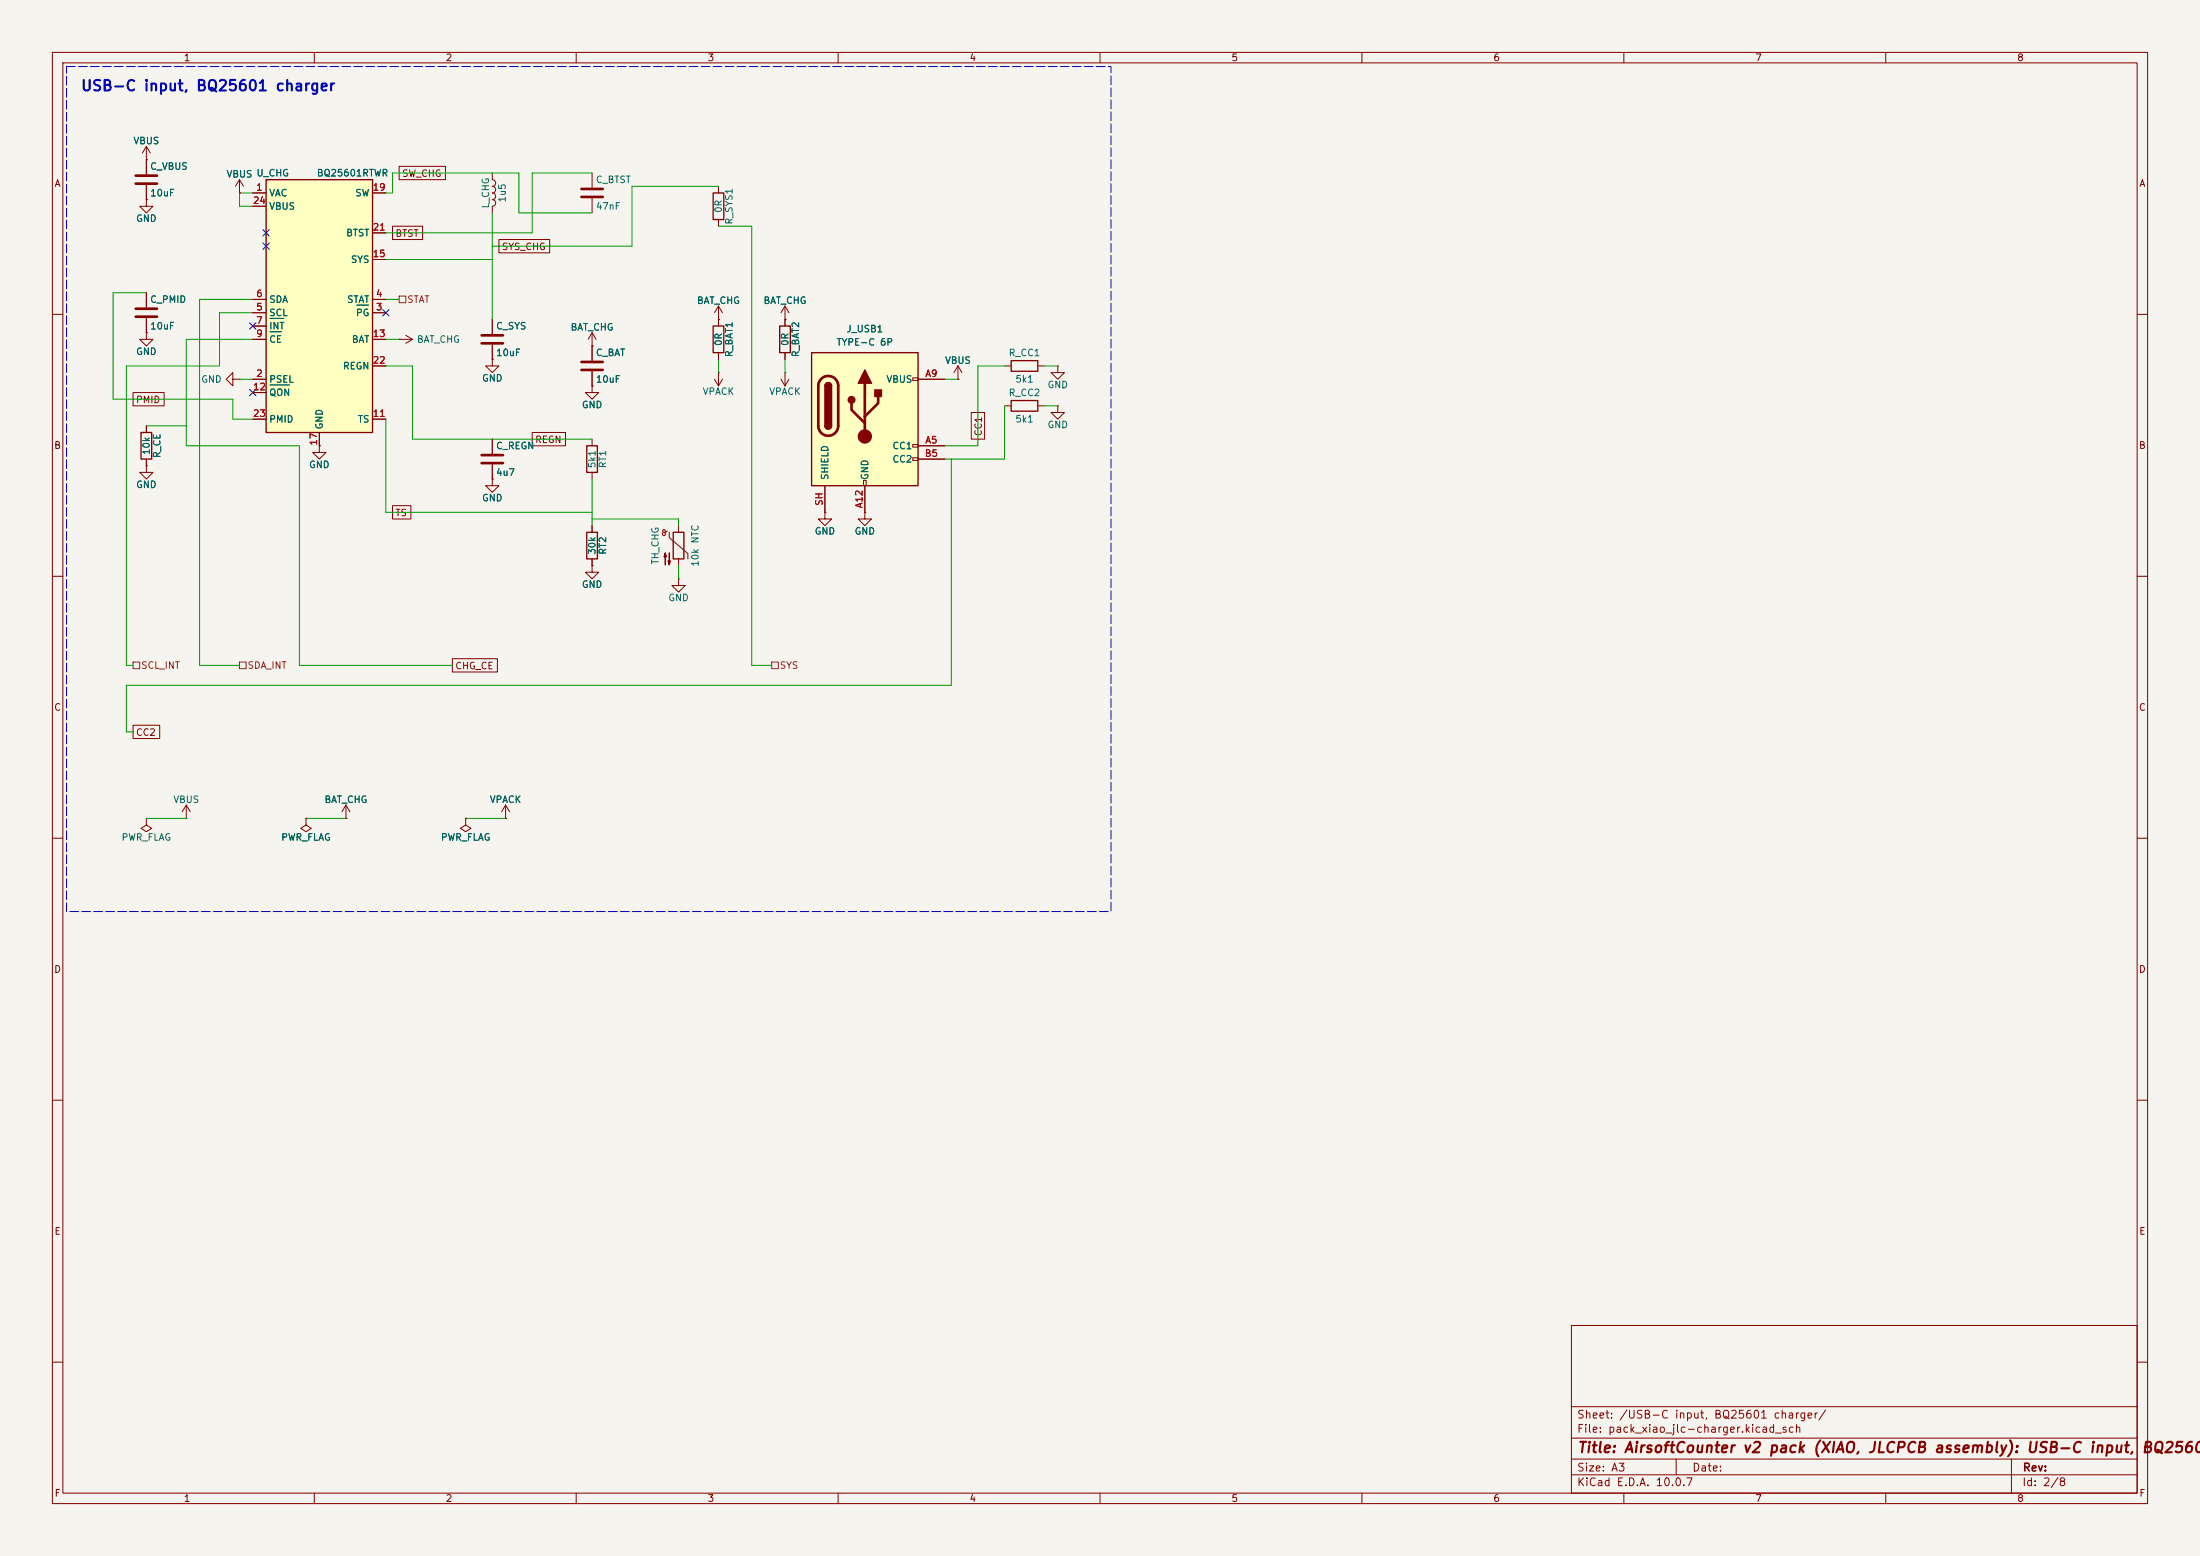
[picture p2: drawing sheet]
<svg xmlns="http://www.w3.org/2000/svg" width="420mm" height="297mm" viewBox="0 0 420 297" stroke-linecap="round" stroke-linejoin="round" font-family="sans-serif">
<path d="M0 0h420v297h-420z" fill="#f5f4ef" stroke="#f5f4ef" stroke-width=".19"/>
<g fill="none" stroke="#840000" stroke-width=".19">
<path d="M10 10h400v277h-400zM12 12h396v273h-396zM60 10v2M110 10v2M160 10v2M210 10v2M260 10v2M310 10v2M360 10v2M10 60h2M201.9 69.9v1.2h1.3l-1.3 1.3-1.2-1.3h1.2M201.9 69.9h.1"/>
<path d="M408 60h2M10 110h2M408 110h2M10 160h2M408 160h2M10 210h2M408 210h2M300 253h108v32h-108zM10 260h2M300 278.5h108M300 274.5h108M300 268.5h108"/>
<path d="M320 278.5v3M384 278.5v6.5M408 260h2M60 285v2M110 285v2M160 285v2M210 285v2M260 285v2M300 281.5h108M310 285v2M360 285v2"/>
</g>
<path d="M50.8 34.3h20.3v48.3h-20.3z" fill="#ffffc2"/>
<path d="M50.8 34.3h20.3v48.3h-20.3zM136.1 36.8h2.1v5.1h-2.1zM136.1 62.2h2.1v5.1h-2.1zM148.8 62.2h2.1v5.1h-2.1zM193 76.5h5.1v2h-5.1zM193 68.8h5.1v2.1h-5.1zM26.9 82.6h2.1v5h-2.1zM112 85.1h2v5.1h-2zM112 101.6h2v5.1h-2zM128.5 101.6h2.1v5.1h-2.1z" fill="none" stroke="#840000" stroke-width=".25"/>
<g fill="none" stroke="#840000" stroke-width=".19">
<path d="M48.3 36.8h2.5M48.3 39.4h2.5M71.1 36.8h2.6M94 33v1.3a.64 .64 0 0 1 .6 .6 .64 .64 0 0 1-.6 .7 .64 .64 0 0 1 .6 .6 .64 .64 0 0 1-.6 .6 .64 .64 0 0 1 .6 .7 .64 .64 0 0 1-.6 .6M94 38.1a.64 .64 0 0 1 .6 .6 .64 .64 0 0 1-.6 .7v1.2M113 33v2.8M113 37.8v2.8M137.2 35.6v1.2M48.3 59.7h2.5M48.3 57.2h2.5M71.1 59.7h2.6M71.1 57.2h2.6"/>
<path d="M71.1 49.5h2.6M71.1 44.5h2.6M137.2 41.9v1.3M137.2 58.4v3.8M137.2 58.4l-.8 1.3M137.2 58.4l.7 1.3M149.9 58.4v3.8M149.9 58.4l-.8 1.3M149.9 58.4l.7 1.3M48.3 72.4h2.5M48.3 62.2h2.5M48.3 64.8h2.5"/>
<path d="M48.3 74.9h2.5M71.1 64.8h2.6M71.1 69.9h2.6M94 68.6v1.3h1.2l-1.2 1.2-1.3-1.2h1.3M94 68.6h.1M94 61v2.8M94 65.8v2.8M113 66h.1M113 73.7v1.2h1.3l-1.3 1.3-1.2-1.3h1.2M113 73.7h.1M113 63.5l-.7 1.3M113 63.5l.8 1.3"/>
<path d="M113 63.5v5.3M113 70.9v2.8M136.4 72.4l.8 1.3M137.2 61h.1M137.2 71.1h.1M137.2 67.3v1.3M137.2 71.1v2.6M137.9 72.4l-.7 1.3M149.1 72.4l.8 1.3M149.9 71.1h.1M149.9 61h.1M149.9 67.3v1.3"/>
<path d="M149.9 71.1v2.6M150.6 72.4l-.7 1.3M182.9 72.4h.1M182.9 69.9l-.8 1.2M182.9 69.9l.7 1.2M182.9 69.9v2.5M191.8 69.9h1.2M191.8 77.5h1.2M198.1 69.9h1.3M198.1 77.5h1.3M201.9 77.5v1.2h1.3l-1.3 1.3-1.2-1.3h1.2M201.9 77.5h.1"/>
<path d="M27.9 88.9v1.3h1.3l-1.3 1.2-1.2-1.2h1.2M27.9 88.9h.1M27.9 81.3v1.3M27.9 87.6v1.3M48.3 80h2.5M61 85.1v1.3h1.2l-1.2 1.2-1.3-1.2h1.3M61 85.1h.1M61 82.6v2.5M71.1 80h2.6M94 91.4v1.3h1.2l-1.2 1.3-1.3-1.3h1.3M94 91.4h.1M94 83.8v2.8"/>
<path d="M94 88.6v2.8M113 83.8v1.3M113 90.2v1.2M157.5 97.8v1.3h1.2l-1.2 1.2-1.3-1.2h1.3M157.5 97.8h.1M165.1 97.8v1.3h1.3l-1.3 1.2-1.3-1.2h1.3M165.1 97.8h.1M113 108v1.2h1.3l-1.3 1.3-1.2-1.3h1.2M113 108h.1M113 100.3v1.3M113 106.7v1.3M126.5 101.3l.2-.2 .3 .1v.9l-.4 .1-.2-.5"/>
<path d="M126.5 101.3l.1 .3h.3l.5-.3M127.8 101.6v1l3.5 3.1v1M129.5 110.5v1.3h1.3l-1.3 1.2-1.2-1.2h1.2M129.5 110.5h.1M129.5 100.3v1.3M129.5 106.7v1.3M27.9 156.2v1.3l1.1 .6-1.1 .7-1-.7 1-.6M27.9 156.2h.1M35.6 156.2h.1M35.6 153.7l-.8 1.2M35.6 153.7l.7 1.2M35.6 153.7v2.5"/>
<path d="M58.4 156.2v1.3l1 .6-1 .7-1-.7 1-.6M58.4 156.2h.1M66 156.2h.1M66 153.7l-.7 1.2M66 153.7l.8 1.2M66 153.7v2.5M88.9 156.2v1.3l1 .6-1 .7-1-.7 1-.6M88.9 156.2h.1M96.5 156.2h.1M96.5 153.7l-.7 1.2M96.5 153.7l.8 1.2M96.5 153.7v2.5"/>
</g>
<path d="M68.1 58.2h2.3M51.5 60.8h2.7M51.5 63.3h2.2M51.5 73.5h3.8" fill="none" stroke="#006464" stroke-width=".19"/>
<path d="M111 36.1h4.1M111 37.6h4.1M91.9 64h4.1M91.9 65.5h4.1M111 69.1h4.1M111 70.6h4.1M91.9 86.9h4.1M91.9 88.4h4.1" fill="none" stroke="#840000" stroke-width=".51"/>
<g fill="#840000" stroke="#840000" stroke-width=".19">
<path d="M127 105.5l.3 .8h-.6l.3-.8v2.3z"/>
<path d="M127.8 105.5v2.3l-.3-.7h.5l-.2 .7z"/>
</g>
<path d="M154.9 67.3h20.4v25.4h-20.4z" fill="#ffffc2"/>
<g fill="none" stroke="#840000" stroke-width=".19">
<path d="M27.9 38.1v1.3h1.3l-1.3 1.2-1.2-1.2h1.2M27.9 38.1h.1M27.9 30.5h.1M27.9 27.9v5.4M27.9 35.3v2.8M27.9 27.9l-.7 1.3M27.9 27.9l.8 1.3M45.7 36.8h.1M45.7 34.3l-.7 1.3M45.7 34.3l.8 1.3M45.7 34.3v2.5M48.3 36.8h2.5"/>
<path d="M48.3 39.4h2.5M71.1 36.8h2.6M76.2 31.7h8.8v2.6h-8.8zM27.9 55.9v2.8M48.3 59.7h2.5M48.3 57.2h2.5M71.1 59.7h2.6M71.1 57.2h2.6M71.1 49.5h2.6M71.1 44.5h2.6M74.9 43.2h5.8v2.5h-5.8zM95.2 45.7h9.7v2.6h-9.7z"/>
<path d="M25.4 74.9h5.9v2.6h-5.9zM27.9 63.5v1.3h1.3l-1.3 1.2-1.2-1.2h1.2M27.9 63.5h.1M27.9 60.7v2.8M44.4 72.4v-1.3l-1.2 1.3 1.2 1.3v-1.3h1.3M45.7 72.4h.1M48.3 72.4h2.5M48.3 64.8h2.5M48.3 62.2h2.5M48.3 74.9h2.5M71.1 64.8h2.6M71.1 69.9h2.6"/>
<path d="M76.2 64.8h.1M76.2 64.8h2.5M77.5 64l1.2 .8M78.7 64.8l-1.2 .7M94 68.6h.1M94 61v2.8M94 65.8v2.8M113 66h.1M113 73.7h.1M113 66v2.8M113 70.9v2.8M137.2 61h.1"/>
<path d="M137.2 61v1.2M137.2 67.3v1.3M149.9 61h.1M149.9 61v1.2M149.9 67.3v1.3M174.2 72.1h1.1v.5h-1.1zM175.3 72.4h5M182.9 72.4h.1M185.4 78.7h2.6v5.1h-2.6zM27.9 88.9h.1M27.9 81.3v1.3M27.9 87.6v1.3"/>
<path d="M48.3 80h2.5M61 85.1h.1M61 82.6v2.5M71.1 80h2.6M74.9 96.5h3.5v2.6h-3.5zM94 91.4h.1M94 83.8v2.8M94 88.6v2.8M101.6 82.5h6.4v2.6h-6.4zM157.5 97.8h.1M157.5 92.7v5.1M164.8 91.7h.6v1h-.6z"/>
<path d="M165.1 97.8h.1M165.1 92.7v5.1M174.2 84.8h1.1v.5h-1.1zM174.2 87.4h1.1v.5h-1.1zM175.3 85.1h5M175.3 87.6h5M113 108h.1M113 100.3v1.3M113 106.7v1.3M25.4 138.4h5.1v2.6h-5.1zM86.4 125.7h8.6v2.6h-8.6zM58.4 156.2h.1"/>
<path d="M66 156.2h.1M88.9 156.2h.1M96.5 156.2h.1"/>
</g>
<path d="M154.9 67.3h20.4v25.4h-20.4zM157.5 73.7a.64 .64 0 0 1 .6-.7 .64 .64 0 0 1 .6 .7M157.5 81.3a.64 .64 0 0 0 .6 .6 .64 .64 0 0 0 .6-.6" fill="none" stroke="#840000" stroke-width=".25"/>
<path d="M25.9 33.5h4.1M25.9 35.1h4.1M25.9 58.9h4.1M25.9 60.5h4.1M156.8 72.3a1.9 1.9 0 0 1 2-.4 1.9 1.9 0 0 1 1.2 1.8v7.6a1.91 1.91 0 0 1-1.9 1.9 1.91 1.91 0 0 1-1.9-1.9v-7.8l.2-.6zM162.6 77v1.2l2.5 2.6M165.1 73.2v10.1M167.6 75.7v1.3l-2.5 2.5" fill="none" stroke="#840000" stroke-width=".51"/>
<g fill="#840000" stroke="#840000" stroke-width=".25">
<path d="M157.5 73.7h1.2v7.6h-1.2z"/>
<path d="M157.7 73.2a.64 .64 0 0 1 .7-.1 .64 .64 0 0 1 .3 .6h-1.2z"/>
<path d="M157.5 81.3h1.2a.64 .64 0 0 1-.6 .6 .64 .64 0 0 1-.6-.6z"/>
<path d="M165.1 70.6l1.3 2.6h-2.6z"/>
<path d="M167 74.4h1.3v1.3h-1.3z"/>
<circle cx="162.6" cy="76.3" r=".63"/>
</g>
<circle cx="165.1" cy="83.3" r="1.27" fill="#840000" stroke="#840000" stroke-width=".19"/>
<path d="M76.2 56.5h1.3v1.3h-1.3zM25.4 126.4h1.3v1.2h-1.3zM45.7 126.4h1.3v1.2h-1.3zM147.3 126.4h1.3v1.2h-1.3z" fill="none" stroke="#725600" stroke-width=".19"/>
<g fill="none" stroke="#009600" stroke-width=".19">
<path d="M48.3 36.8h-2.6v2.6h2.6M73.7 36.8h1.2v-3.8h24.2v7.6h13.9M113 33h-11.4v11.5h-27.9M137.2 35.6h-16.6v11.4h-26.6M27.9 55.9h-6.3v20.3h22.8v3.8h3.9M48.3 59.7h-6.4v10.2h-17.8v57.1h1.3M48.3 57.2h-10.2v69.8h7.6M73.7 57.2h2.5M73.7 49.5h20.3M94 40.6v20.4M137.2 43.2h6.3v83.8h3.8M45.7 72.4h2.6"/>
<path d="M48.3 64.8h-12.7v20.3h21.5v41.9h29.3M73.7 69.9h5v13.9h34.3M73.7 64.8h2.5M137.2 68.6v2.5M149.9 68.6v2.5M180.3 72.4h2.6M191.8 69.9h-5.1v15.2h-6.4M191.8 77.5v10.1h-11.5M199.4 77.5h2.5M199.4 69.9h2.5M27.9 81.3h7.7M73.7 80v17.8h39.3"/>
<path d="M113 91.4v8.9M113 99.1h16.5v1.2M181.6 87.6v43.2h-157.5v8.9h1.3M129.5 108v2.5M27.9 156.2h7.7M58.4 156.2h7.6M88.9 156.2h7.6"/>
</g>
<path d="M50.2 43.8l1.2 1.3M50.2 46.4l1.2 1.2M51.4 43.8l-1.2 1.3M51.4 46.4l-1.2 1.2M73.1 59.1l1.2 1.2M74.3 59.1l-1.2 1.2M47.7 74.3l1.2 1.2M47.7 61.6l1.2 1.2M48.9 74.3l-1.2 1.2M48.9 61.6l-1.2 1.2" fill="none" stroke="#000084" stroke-width=".19"/>
<path d="M12.7 12.7h199.4v161.3h-199.4z" fill="none" stroke="#0000c2" stroke-width=".19" stroke-dasharray="1.7 .6"/>
<path d="M68.1 58.2h2.3M51.5 60.8h2.7M51.5 63.3h2.2M51.5 73.5h3.8" fill="none" stroke="#006464" stroke-width=".19"/>
<text font-size="2" fill="#0000c2" x="15.3" y="17.9">USB-C input, BQ25601 charger</text>
<g font-size="2" fill="#840000">
<text x="301" y="277.8">Title: AirsoftCounter v2 pack (XIAO, JLCPCB assembly): USB-C input,</text>
<text x="408.7" y="277.8">BQ25601</text>
</g>
<g font-size="1.5" fill="#840000">
<text x="300.9" y="273.8">File: pack_xiao_jlc-charger.kicad_sch</text>
<text x="300.9" y="271.1">Sheet: /USB-C input, BQ25601 charger/</text>
<text x="300.9" y="281.2">Size: A3</text>
<text x="322.9" y="281.2">Date:</text>
<text x="386" y="281.2">Rev:</text>
<text x="300.9" y="284">KiCad E.D.A. 10.0.7</text>
<text x="385.9" y="284">Id: 2/8</text>
</g>
<g font-size="1.3" fill="#840000">
<text x="35" y="12">1</text>
<text x="85" y="12">2</text>
<text x="135" y="12">3</text>
<text x="185" y="12">4</text>
<text x="235" y="12">5</text>
<text x="285" y="12">6</text>
<text x="335" y="12">7</text>
<text x="385" y="12">8</text>
<text x="10.3" y="36">A</text>
<text x="76.6" y="34.1">SW_CHG</text>
<text x="408.3" y="36">A</text>
<text x="75.4" y="45.5">BTST</text>
<text x="95.7" y="48">SYS_CHG</text>
<text x="25.8" y="77.3">PMID</text>
<text x="187.7" y="83.4" transform="rotate(-90 187.7 83.4)">CC1</text>
<text x="10.2" y="86">B</text>
<text x="102" y="84.9">REGN</text>
<text x="408.2" y="86">B</text>
<text x="75.4" y="98.8">TS</text>
<text x="86.8" y="128.1">CHG_CE</text>
<text x="10.2" y="136">C</text>
<text x="408.2" y="136">C</text>
<text x="25.8" y="140.8">CC2</text>
<text x="10.2" y="186">D</text>
<text x="408.2" y="186">D</text>
<text x="10.3" y="236">E</text>
<text x="408.3" y="236">E</text>
<text x="10.3" y="286">F</text>
<text x="35" y="287">1</text>
<text x="85" y="287">2</text>
<text x="135" y="287">3</text>
<text x="185" y="287">4</text>
<text x="235" y="287">5</text>
<text x="285" y="287">6</text>
<text x="335" y="287">7</text>
<text x="385" y="287">8</text>
<text x="408.3" y="286">F</text>
</g>
<g font-size="1.3" fill="#006464">
<text x="25.4" y="27.8">VBUS</text>
<text x="28.6" y="32.7">C_VBUS</text>
<text x="43.1" y="34.2">VBUS U_CHG</text>
<text x="60.4" y="34">BQ25601RTWR</text>
<text x="113.6" y="35.3">C_BTST</text>
<text x="28.6" y="37.8">10uF</text>
<text x="51.3" y="37.8">VAC</text>
<text x="51.3" y="40.3">VBUS</text>
<text x="67.7" y="37.8">SW</text>
<text x="93.7" y="39.9" transform="rotate(-90 93.7 39.9)">L_CHG</text>
<text x="96.8" y="38.7" transform="rotate(-90 96.8 38.7)">1u5</text>
<text x="113.6" y="40.3">47nF</text>
<text x="138.1" y="40.7" transform="rotate(-90 138.1 40.7)">0R</text>
<text x="25.9" y="42.7">GND</text>
<text x="66" y="45.4">BTST</text>
<text x="140.2" y="43" transform="rotate(-90 140.2 43)">R_SYS1</text>
<text x="66.9" y="50.5">SYS</text>
<text x="28.6" y="58.1">C_PMID</text>
<text x="51.3" y="58.1">SDA</text>
<text x="66.2" y="58.1">STAT</text>
<text x="133" y="58.3">BAT_CHG</text>
<text x="145.7" y="58.3">BAT_CHG</text>
<text x="28.6" y="63.2">10uF</text>
<text x="51.3" y="60.7">SCL</text>
<text x="51.3" y="63.2">INT</text>
<text x="51.3" y="65.7">CE</text>
<text x="67.1" y="65.7">BAT</text>
<text x="67.8" y="60.7">PG</text>
<text x="79.5" y="65.7">BAT_CHG</text>
<text x="94.6" y="63.2">C_SYS</text>
<text x="108.8" y="63.4">BAT_CHG</text>
<text x="161.5" y="63.7">J_USB1</text>
<text x="25.9" y="68.1">GND</text>
<text x="65.4" y="70.8">REGN</text>
<text x="94.6" y="68.3">10uF</text>
<text x="113.6" y="68.3">C_BAT</text>
<text x="138.1" y="66.1" transform="rotate(-90 138.1 66.1)">0R</text>
<text x="140.2" y="68.3" transform="rotate(-90 140.2 68.3)">R_BAT1</text>
<text x="150.8" y="66.1" transform="rotate(-90 150.8 66.1)">0R</text>
<text x="152.9" y="68.3" transform="rotate(-90 152.9 68.3)">R_BAT2</text>
<text x="159.6" y="66.3">TYPE-C 6P</text>
<text x="180.3" y="69.8">VBUS</text>
<text x="192.5" y="68.3">R_CC1</text>
<text x="38.3" y="73.4">GND</text>
<text x="51.3" y="73.4">PSEL</text>
<text x="51.3" y="75.9">QON</text>
<text x="91.9" y="73.1">GND</text>
<text x="113.6" y="73.4">10uF</text>
<text x="134" y="75.7">VPACK</text>
<text x="146.7" y="75.7">VPACK</text>
<text x="169.1" y="73.4">VBUS</text>
<text x="192.5" y="75.9">R_CC2</text>
<text x="193.7" y="73.3">5k1</text>
<text x="199.9" y="74.4">GND</text>
<text x="51.3" y="81">PMID</text>
<text x="61.9" y="82.1" transform="rotate(-90 61.9 82.1)">GND</text>
<text x="68.2" y="81">TS</text>
<text x="111" y="78.2">GND</text>
<text x="193.7" y="80.9">5k1</text>
<text x="199.9" y="82">GND</text>
<text x="28.9" y="86.9" transform="rotate(-90 28.9 86.9)">10k</text>
<text x="30.9" y="87.5" transform="rotate(-90 30.9 87.5)">R_CE</text>
<text x="58.9" y="89.7">GND</text>
<text x="94.6" y="86.1">C_REGN</text>
<text x="114" y="89.5" transform="rotate(-90 114 89.5)">5k1</text>
<text x="116" y="89.5" transform="rotate(-90 116 89.5)">RT1</text>
<text x="170.3" y="86.1">CC1</text>
<text x="170.3" y="88.6">CC2</text>
<text x="25.9" y="93.5">GND</text>
<text x="94.6" y="91.1">4u7</text>
<text x="158.4" y="91.7" transform="rotate(-90 158.4 91.7)">SHIELD</text>
<text x="166.1" y="91.7" transform="rotate(-90 166.1 91.7)">GND</text>
<text x="91.9" y="96">GND</text>
<text x="114" y="106" transform="rotate(-90 114 106)">30k</text>
<text x="116" y="106" transform="rotate(-90 116 106)">RT2</text>
<text x="126.1" y="107.8" transform="rotate(-90 126.1 107.8)">TH_CHG</text>
<text x="155.4" y="102.4">GND</text>
<text x="163" y="102.4">GND</text>
<text x="111" y="112.5">GND</text>
<text x="133.7" y="108.3" transform="rotate(-90 133.7 108.3)">10k NTC</text>
<text x="127.5" y="115.1">GND</text>
<text x="33" y="153.6">VBUS</text>
<text x="61.8" y="153.6">BAT_CHG</text>
<text x="93.4" y="153.6">VPACK</text>
<text x="23.1" y="160.8">PWR_FLAG</text>
<text x="53.6" y="160.8">PWR_FLAG</text>
<text x="84.1" y="160.8">PWR_FLAG</text>
</g>
<g font-size="1.3" fill="#a90000">
<text x="48.2" y="39.2">24</text>
<text x="48.8" y="36.7">1</text>
<text x="71.1" y="36.7">19</text>
<text x="71.1" y="44.3">21</text>
<text x="71.1" y="49.4">15</text>
<text x="48.8" y="59.6">5</text>
<text x="48.8" y="57">6</text>
<text x="71.7" y="59.6">3</text>
<text x="71.7" y="57">4</text>
<text x="48.8" y="62.1">7</text>
<text x="48.8" y="64.6">9</text>
<text x="71.1" y="64.6">13</text>
<text x="71.1" y="69.7">22</text>
<text x="48.2" y="74.8">12</text>
<text x="48.8" y="72.3">2</text>
<text x="176.5" y="72.3">A9</text>
<text x="48.2" y="79.9">23</text>
<text x="71.1" y="79.9">11</text>
<text x="60.8" y="85.2" transform="rotate(-90 60.8 85.2)">17</text>
<text x="176.4" y="87.5">B5</text>
<text x="176.5" y="85">A5</text>
<text x="157.3" y="96.6" transform="rotate(-90 157.3 96.6)">SH</text>
<text x="165" y="97.1" transform="rotate(-90 165 97.1)">A12</text>
</g>
<g font-size="1.3" fill="#725600">
<text x="77.6" y="58.1">STAT</text>
<text x="26.8" y="128">SCL_INT</text>
<text x="47.2" y="128">SDA_INT</text>
<text x="148.8" y="128">SYS</text>
</g>
</svg>
